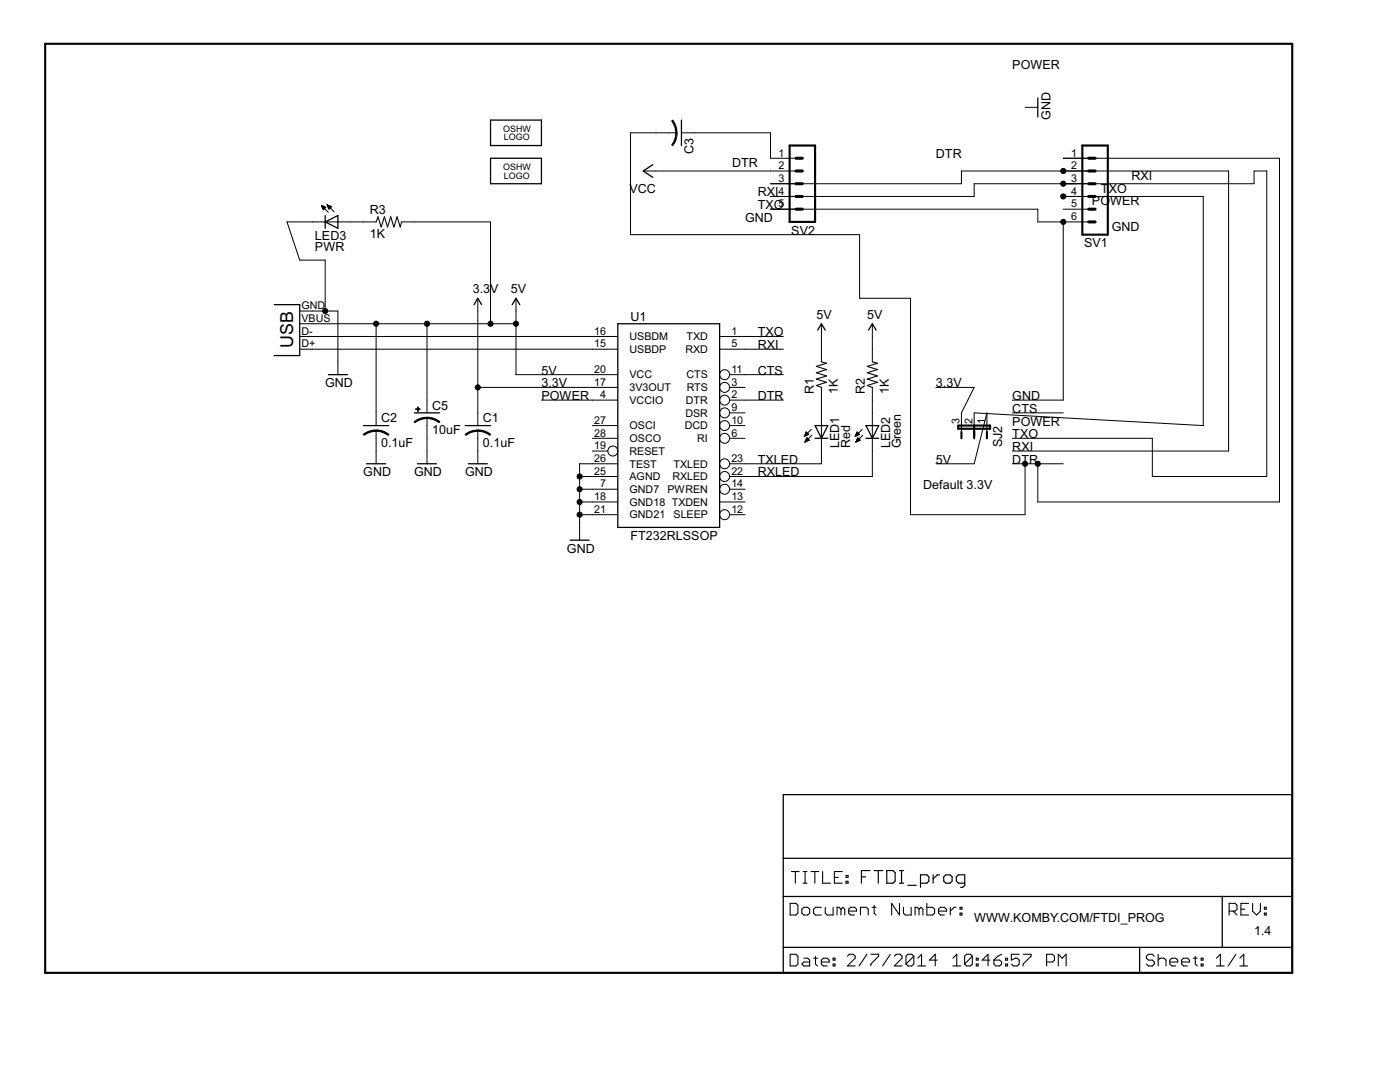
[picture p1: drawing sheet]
<svg xmlns="http://www.w3.org/2000/svg" width="279mm" height="216mm" viewBox="0 0 279 216" stroke-linecap="round" stroke-linejoin="round" font-family="sans-serif">
<path d="M9 8.7h248.9v185.4h-248.9zM157.6 29h5.1v15.3h-5.1zM216 29h5.1v17.8h-5.1zM191.2 84.9h6.4v.7h-6.4zM191.9 86.2v1.3M194.4 84.9v2.6M197 86.2v1.3" fill="none" stroke="#000" stroke-width=".42"/>
<g fill="none" stroke="#000" stroke-width=".25">
<path d="M207.1 19.5v3.8M97.9 24h10.2v5h-10.2zM97.9 31.6h10.2v5.1h-10.2zM130.3 32.9l-1.9 1.2 1.9 1.3M136 24v5M64.9 44.3l2.5-1.3v2.6zM64.9 43v2.6M54.7 60.8h5.1v10.2h-5.1M65.5 74.8h3.8M94.6 60.8l.8-1.3 .7 1.3M102.2 60.8l.8-1.3 .7 1.3M123.3 64.6h20.3v40.6h-20.3z"/>
<path d="M163.2 65.9l.7-1.3 .8 1.3M173.3 65.9l.8-1.3 .8 1.3M72.5 84.9h5.1M73.2 92.5h3.8M82.7 82.4h5M83.3 92.5h3.8M92.8 84.9h5.1M93.5 92.5h3.8M162.7 84.9h2.5l-1.3 2.6zM162.7 87.5h2.5M172.8 84.9h2.6l-1.3 2.6zM172.8 87.5h2.6"/>
<path d="M113.8 107.8h3.8M156.3 158.6h101.6v35.5h-101.6zM156.3 178.9h101.6M156.3 171.3h101.6M243.9 178.9v10.1M156.3 189h101.6M227.4 189v5.1"/>
</g>
<g fill="none" stroke="#000" stroke-width=".2">
<path d="M128.4 34.1h30.5M135 26.5h-9.2v20.3h45.8v12.7h10.1v43.2h22.9v-10.2M136 26.5h17.8v5.1h5.1M153.8 36.7h38.1v-2.6h53.3v55.9h-43.2M153.8 39.2h40.6v-2.5h55.9v-2.6h2.5v61h-22.8v-7.6h-28M204.6 21.4h2.5M212.2 31.6h43.2v68.6h-48.3v-7.7M212.2 39.2h27.9v45.7l-45.7-2.5v3.8M64.1 41l1.4 1.4M64.1 41l.9 .4-.5 .5zM64.2 41h.1M64.2 41.2h.4"/>
<path d="M64.3 41.3h.5M64.3 41.4h.7M64.4 41.5h.5M64.4 41.7h.3M64.5 41.8h.1M65.3 40.9l1.4 1.3M65.3 40.9l.9 .3-.5 .5zM65.3 40.9h.1M65.3 41h.4M65.4 41.2h.6M65.4 41.3h.7M65.5 41.4h.5"/>
<path d="M65.6 41.5h.3M65.6 41.7h.1M75.1 44.3h-17.8l2.5 7.6h5.1v10.2M80.1 44.3h17.8v20.3M95.4 59.5v25.4M103 59.5v15.3h20.3M153.8 41.7h53.3v2.6h10.2M212.2 44.3v35.5h-10.2M212.2 41.7h5.1M59.8 69.7h63.5M59.8 67.1h63.5M59.8 64.6h43.2"/>
<path d="M59.8 62.1h7.6v12.7M75.1 64.6v20.3M85.2 64.6v17.8M95.4 77.3h27.9M108.1 79.8h15.2M143.6 69.7h12.7M143.6 67.1h12.7M145.6 77.3h3.1M145.6 79.8h10.7M145.6 74.8h10.7M163.9 77.3v15.2h-18.3M163.9 64.6v7.6"/>
<path d="M174.1 77.3v17.8h-28.5M174.1 64.6v7.6M186.8 77.3h7.6l-2.5 5.1v3.8M75.1 85.9v6.6M85.2 83.4v9.1M95.4 85.9v6.6M115.7 97.6h7.6M115.7 95.1h7.6M118.2 90h3.1M118.2 84.9h5.1M118.2 87.5h5.1M123.3 92.5h-7.6v15.3"/>
<path d="M145.6 84.9h3.1M145.6 87.5h3.1M145.6 82.4h3.1M145.6 97.6h3.1M160.5 87h.2M160.6 86.9h.4M160.6 86.8h.6M160.6 88.2h.1M160.7 86.6h.6M160.7 88.1h.2M160.7 86.5h.5M160.7 88h.5"/>
<path d="M160.8 86.4h.3M160.8 87.8h.7M160.8 86.3h.2M160.8 87.7h.6M160.9 86.2l.5 .5-.9 .4zM160.9 87.6h.4M161 87.5h.2M161 87.4h.1M161.5 87.8l-.5-.5-.4 .9M161.5 87.8l-.9 .4M161.9 85.7l-1.4 1.4M162 86.8l-1.4 1.4"/>
<path d="M170.7 87h.1M170.8 86.9h.3M170.8 86.8h.6M170.8 88.2h.1M170.9 86.6h.6M170.9 88.1h.2M170.9 86.5h.5M170.9 88h.5M170.9 87.8h.8M171 86.4h.3M171 86.3h.1M171 87.7h.6"/>
<path d="M171 87.6h.4M171 86.2l.6 .5-.9 .4zM171.1 87.5h.2M171.2 87.4h.1M171.7 87.8l-.5-.5-.4 .9M171.7 87.8l-.9 .4M172.1 85.7l-1.4 1.4M172.2 86.8l-1.4 1.4M197 86.2v-3.8l-2.6 10.1h-7.6M202 82.4h10.2M202 92.5h10.2M115.7 100.2h7.6"/>
<path d="M115.7 102.7h7.6M143.6 100.2h5.1M145.6 102.7h3.1"/>
<circle cx="144.6" cy="74.8" r=".99"/>
<circle cx="144.6" cy="79.8" r=".99"/>
<circle cx="144.6" cy="77.3" r=".99"/>
<circle cx="122.3" cy="90" r=".99"/>
<circle cx="144.6" cy="92.5" r=".99"/>
<circle cx="144.6" cy="87.5" r=".99"/>
<circle cx="144.6" cy="97.6" r=".99"/>
<circle cx="144.6" cy="95.1" r=".99"/>
<circle cx="144.6" cy="82.4" r=".99"/>
<circle cx="144.6" cy="84.9" r=".99"/>
<circle cx="144.6" cy="102.7" r=".99"/>
</g>
<g fill="#000" stroke="#000" stroke-width=".2">
<path d="M134.9 26.5h.2v.3a3.9 3.9 0 0 1-.9 2.3l-.2-.2 .6-.9z" fill-rule="evenodd"/>
<path d="M134 24.1l.3-.1 .4 .7 .3 1 .1 .8h-.2l-.2-1z" fill-rule="evenodd"/>
<path d="M72.5 86.7l1.2-.7 1.4-.2v.3l-1.1 .1-1.3 .7z" fill-rule="evenodd"/>
<path d="M75.1 85.8h.2a3.9 3.9 0 0 1 2.3 .9l-.2 .2-1.3-.7-1-.2z" fill-rule="evenodd"/>
<path d="M82.7 84.1l1.2-.6 1.3-.2v.2l-1 .2-1.4 .6z" fill-rule="evenodd"/>
<path d="M85.2 83.2h.3a3.9 3.9 0 0 1 2.3 .9l-.2 .2-1.4-.6-1-.2z" fill-rule="evenodd"/>
<path d="M92.8 86.7l1.2-.7 1.4-.2v.3l-1.1 .1-1.3 .7z" fill-rule="evenodd"/>
<path d="M95.4 85.8h.3a3.9 3.9 0 0 1 2.2 .9l-.1 .2-1.4-.7-1-.2z" fill-rule="evenodd"/>
<circle cx="212.2" cy="34.1" r=".51"/>
<circle cx="212.2" cy="39.2" r=".51"/>
<circle cx="212.2" cy="36.7" r=".51"/>
<circle cx="212.2" cy="44.3" r=".51"/>
<circle cx="64.9" cy="62.1" r=".51"/>
<circle cx="75.1" cy="64.6" r=".51"/>
<circle cx="85.2" cy="64.6" r=".51"/>
<circle cx="95.4" cy="77.3" r=".51"/>
<circle cx="97.9" cy="64.6" r=".51"/>
<circle cx="103" cy="64.6" r=".51"/>
<circle cx="115.7" cy="97.6" r=".51"/>
<circle cx="115.7" cy="95.1" r=".51"/>
<circle cx="204.6" cy="92.5" r=".51"/>
<circle cx="207.1" cy="92.5" r=".51"/>
<circle cx="115.7" cy="100.2" r=".51"/>
<circle cx="115.7" cy="102.7" r=".51"/>
</g>
<path d="M83 81.6h.8v.1h-.8zM83.3 81.2h.2v.9h-.2z" fill="#000" stroke="#000" stroke-width=".2"/>
<g fill="none" stroke="#000" stroke-width=".21">
<path d="M75.1 44.3l.3-1 .7 2 .6-2 .6 2 .7-2 .6 2 .6-2 .7 2 .2-1M163.9 72.2l1.1 .3-2.1 .6 2.1 .6-2.1 .7 2.1 .6-2.1 .6 2.1 .7-2.1 .6 1 .4M174.1 72.2l1 .3-2 .6 2 .6-2 .7 2 .6-2 .6 2 .7-2 .6 1 .4M157.9 173.9h1.6M158.7 173.9v2.3M160.3 173.9h.8M160.3 176.2h.8M160.7 173.9v2.3M161.8 173.9h1.6M162.6 173.9v2.3M164.2 173.9v2.3h1.5M166.5 175.1h.8"/>
<path d="M168.1 173.9h-1.6v2.3h1.6M168.8 175.9h.4v.3h-.4zM168.8 174.7h.4v.4h-.4zM157.7 180.3h1.2l.3 .3v1.6l-.3 .4h-1.2zM157.7 190.4h1.2l.3 .4v1.6l-.3 .3h-1.2zM160 181.4l.4-.4h.8l.4 .4v.8l-.4 .4h-.8l-.4-.4zM160.4 191.2h.8l.4 .4v1.1h-1.2l-.4-.3 .4-.4h1.2M162.4 191.2h.8M162.8 190.8v1.6l.4 .3M163.9 192h1.6v-.4l-.4-.4h-.8l-.4 .4v.8l.4 .3h.8M163.9 181h-1.1l-.4 .4v.8l.4 .4h1.1M164.7 181v1.2l.4 .4h1.2v-1.6"/>
<path d="M166.3 192.4h.3v.3h-.3zM166.3 191.2h.3v.4h-.3zM167.8 181.4l-.4-.4h-.4v1.6M167.8 181.4v1.2M167.8 181.4l.4-.4 .4 .4v1.2M169.1 190.8l.4-.4h.8l.4 .4v.4l-1.6 1.5h1.6M169.4 181.8h1.5v-.4l-.4-.4h-.7l-.4 .4v.8l.4 .4h.7M171.7 182.6v-1.6h1.2l.4 .4v1.2M173 190.4l-1.6 2.3M173.8 190.4h1.5v.4l-1.5 1.6v.3M174.1 181h.7M174.5 180.6v1.6l.3 .4"/>
<path d="M177.7 190.4l-1.6 2.3M178.5 190.8l.4-.4h.7l.4 .4v.4l-1.5 1.5h1.5M179.5 180.3v2.3l-1.6-2.3v2.3M180.3 181v1.2l.4 .4h1.1v-1.6M182.4 190.8v1.6l-.4 .3h-.8l-.4-.3M182.4 190.8l-.4-.4h-.8l-.4 .4v1.6M182.4 190.8l-1.6 1.6M183.2 192.7h1.5M183.2 191.2l.7-.8v2.3M183.4 181.4l-.4-.4h-.4v1.6M183.4 181.4v1.2M183.4 181.4l.4-.4 .4 .4v1.2"/>
<path d="M185 180.3v2.3h1.1l.4-.4v-.8l-.4-.4h-1.1M187 191.6h-1.5l1.1-1.2v2.3M187.3 181.8h1.6v-.4l-.4-.4h-.8l-.4 .4v.8l.4 .4h.8M189.7 181v1.6M190.2 192.7h1.5M190.2 191.2l.7-.8v2.3M190.8 181h-.4l-.7 .8M191.6 182.2h.4v.4h-.4zM191.6 181h.4v.4h-.4zM194.1 190.8v1.6l-.4 .3h-.8l-.4-.3M194.1 190.8l-.4-.4h-.8l-.4 .4v1.6M194.1 190.8l-1.6 1.6"/>
<path d="M194.8 192.4h.4v.3h-.4zM194.8 191.2h.4v.4h-.4zM197.6 191.6h-1.6l1.2-1.2v2.3M198.4 191.6h1.1l.4 .4v.4l-.4 .3h-.8l-.3-.3zM199.9 190.4l-.8 .4-.7 .8M200.7 192.4h.4v.3h-.4zM200.7 191.2h.4v.4h-.4zM203.4 190.4h-1.6v1.2l.8-.4h.4l.4 .4v.8l-.4 .3h-.8l-.4-.3M204.2 190.4h1.6v.4l-1.6 1.6v.3M208.9 192h1.1l.4-.4v-.8l-.4-.4h-1.1v2.3M211.2 192.7v-2.3l.8 .8 .8-.8v2.3M230.4 190.8l-.4-.4h-.8l-.4 .4v.4l.4 .4h.8l.4 .4v.4l-.4 .3h-.8l-.4-.3"/>
<path d="M231.1 191.6l.4-.4h.8l.4 .4v1.1M231.1 190.4v2.3M233.5 192h1.5v-.4l-.3-.4h-.8l-.4 .4v.8l.4 .3h.8M235.8 192h1.6v-.4l-.4-.4h-.8l-.4 .4v.8l.4 .3h.8M238.1 191.2h.8M238.5 190.8v1.6l.4 .3M239.7 192.4h.4v.3h-.4zM239.7 191.2h.4v.4h-.4zM242.8 192.7h1.5M242.8 191.2l.7-.8v2.3M245.3 181.8h1.2l.4-.4v-.8l-.4-.3h-1.2v2.3M246.1 181.8l.8 .8"/>
<path d="M246.7 190.4l-1.6 2.3M247.4 192.7h1.6M247.4 191.2l.8-.8v2.3M247.6 181.4h.8M249.2 180.3h-1.6v2.3h1.6M250 180.3v1.5l.8 .8 .7-.8v-1.5M252.3 182.2h.4v.4h-.4zM252.3 181h.4v.4h-.4z"/>
</g>
<g fill="none" stroke="#000" stroke-width=".23">
<path d="M171.9 175h.9M173.6 173.7h-1.7v2.5M174.5 173.7h1.6M175.3 173.7v2.5M177 173.7h1.2l.4 .4v1.7l-.4 .4h-1.2zM179.5 173.7h.8M179.5 176.2h.8M179.9 173.7v2.5M181.2 176.7h1.7M183.7 176.2h1.3l.4-.4v-.8l-.4-.4h-1.3v2.5M186.2 174.6v1.6M187.5 174.6h-.4l-.9 .8"/>
<path d="M188.3 175l.5-.4h.8l.4 .4v.8l-.4 .4h-.8l-.5-.4zM192.5 176.2h-1.2l-.4-.4v-.8l.4-.4h1.2v2.1l-.4 .4h-.4"/>
</g>
<path d="M158.9 36.7h1.2M158.9 34.1h1.2M158.9 31.6h1.2M158.9 39.2h1.2M217.3 36.7h1.2M217.3 34.1h1.2M217.3 31.6h1.2M217.3 39.2h1.2M158.9 41.7h1.2M217.3 41.7h1.2M217.3 44.3h1.2" fill="none" stroke="#000" stroke-width=".61"/>
<text font-size="4" x="58.5" y="69.4" transform="rotate(-90 58.5 69.4)">USB</text>
<g font-size="2.8">
<text x="202" y="13.8">POWER</text>
<text x="209.6" y="24" transform="rotate(-90 209.6 24)">GND</text>
<text x="138.4" y="30.7" transform="rotate(-90 138.4 30.7)">C3</text>
<text x="146.1" y="33.4">DTR</text>
<text x="186.8" y="31.6">DTR</text>
<text x="225.8" y="35.9">RXI</text>
<text x="125.6" y="38.4">VCC</text>
<text x="151.2" y="41.7">TXO</text>
<text x="151.2" y="39.2">RXI</text>
<text x="217.9" y="41">PO</text>
<text x="219.7" y="38.4">T</text>
<text x="221.3" y="38.4">XO</text>
<text x="221.5" y="41">WER</text>
<text x="62.9" y="47.8">LED3</text>
<text x="73.8" y="47.6">1K</text>
<text x="73.8" y="42.8">R3</text>
<text x="148.7" y="44.3">GND</text>
<text x="157.9" y="46.8">SV2</text>
<text x="221.9" y="46.1">GND</text>
<text x="62.9" y="50">PWR</text>
<text x="216.3" y="49.4">SV1</text>
<text x="94.3" y="58.5">3.3V</text>
<text x="102" y="58.5">5V</text>
<text x="125.8" y="64.1">U1</text>
<text x="162.9" y="63.6">5V</text>
<text x="173.1" y="63.6">5V</text>
<text x="151.2" y="67.1">TXO</text>
<text x="151.2" y="69.7">RXI</text>
<text x="64.9" y="77.3">GND</text>
<text x="108.1" y="77.3">3.3V</text>
<text x="108.1" y="74.8">5V</text>
<text x="151.2" y="74.8">CTS</text>
<text x="186.8" y="77.3">3.3V</text>
<text x="86.2" y="81.7">C5</text>
<text x="108.1" y="79.8">POWER</text>
<text x="151.2" y="79.8">DTR</text>
<text x="162.4" y="78.6" transform="rotate(-90 162.4 78.6)">R1</text>
<text x="167.2" y="78.6" transform="rotate(-90 167.2 78.6)">1K</text>
<text x="172.6" y="78.6" transform="rotate(-90 172.6 78.6)">R2</text>
<text x="177.4" y="78.6" transform="rotate(-90 177.4 78.6)">1K</text>
<text x="202" y="79.8">GND</text>
<text x="202" y="82.4">CTS</text>
<text x="76.1" y="89.1">0.1uF</text>
<text x="76.1" y="84.3">C2</text>
<text x="86.2" y="86.6">10uF</text>
<text x="96.4" y="89.1">0.1uF</text>
<text x="96.4" y="84.3">C1</text>
<text x="167.5" y="89.5" transform="rotate(-90 167.5 89.5)">LED1</text>
<text x="169.7" y="89.5" transform="rotate(-90 169.7 89.5)">Red</text>
<text x="177.7" y="89.5" transform="rotate(-90 177.7 89.5)">LED2</text>
<text x="179.8" y="89.5" transform="rotate(-90 179.8 89.5)">Green</text>
<text x="200" y="89.2" transform="rotate(-90 200 89.2)">SJ2</text>
<text x="202" y="87.5">TXO</text>
<text x="202" y="90">RXI</text>
<text x="202" y="84.9">POWER</text>
<text x="72.5" y="95.1">GND</text>
<text x="82.7" y="95.1">GND</text>
<text x="92.8" y="95.1">GND</text>
<text x="151.2" y="92.5">TXLED</text>
<text x="151.2" y="95.1">RXLED</text>
<text x="186.8" y="92.5">5V</text>
<text x="202" y="92.5">DTR</text>
<text x="184.3" y="97.6">Default 3.3V</text>
<text x="125.8" y="107.8">FT232RLSSOP</text>
<text x="113.1" y="110.3">GND</text>
<text x="194.4" y="184">WWW.KOMBY.COM/FTDI_PROG</text>
<text x="250.3" y="186.5">1.4</text>
</g>
<g font-size="2.4">
<text x="155.3" y="31.2">1</text>
<text x="155.3" y="33.8">2</text>
<text x="213.7" y="31.2">1</text>
<text x="213.7" y="33.8">2</text>
<text x="155.3" y="36.3">3</text>
<text x="155.3" y="38.9">4</text>
<text x="155.3" y="41.4">5</text>
<text x="213.7" y="36.3">3</text>
<text x="213.7" y="38.9">4</text>
<text x="213.7" y="41.4">5</text>
<text x="213.7" y="43.9">6</text>
<text x="60.2" y="64.2">VBUS</text>
<text x="60.2" y="61.7">GND</text>
<text x="60.2" y="69.3">D+</text>
<text x="60.2" y="66.8">D-</text>
<text x="118.6" y="66.8">16</text>
<text x="118.6" y="69.3">15</text>
<text x="125.6" y="67.9">USBDM</text>
<text x="125.6" y="70.4">USBDP</text>
<text x="136.8" y="70.4">RXD</text>
<text x="137" y="67.9">TXD</text>
<text x="146" y="66.8">1</text>
<text x="146" y="69.3">5</text>
<text x="118.6" y="76.9">17</text>
<text x="118.6" y="74.4">20</text>
<text x="125.6" y="75.5">VCC</text>
<text x="137" y="75.5">CTS</text>
<text x="146" y="76.9">3</text>
<text x="146" y="74.4">11</text>
<text x="119.8" y="79.5">4</text>
<text x="125.6" y="78.1">3V3OUT</text>
<text x="125.6" y="80.6">VCCIO</text>
<text x="136.8" y="83.1">DSR</text>
<text x="136.9" y="80.6">DTR</text>
<text x="137" y="78.1">RTS</text>
<text x="146" y="82">9</text>
<text x="146" y="79.5">2</text>
<text x="118.6" y="89.6">19</text>
<text x="118.6" y="84.6">27</text>
<text x="118.6" y="87.1">28</text>
<text x="125.6" y="85.7">OSCI</text>
<text x="125.6" y="88.2">OSCO</text>
<text x="136.6" y="85.7">DCD</text>
<text x="139.1" y="88.2">RI</text>
<text x="146" y="84.6">10</text>
<text x="146" y="87.1">6</text>
<text x="191.5" y="84.6" transform="rotate(-90 191.5 84.6)">3</text>
<text x="194.1" y="84.6" transform="rotate(-90 194.1 84.6)">2</text>
<text x="196.6" y="84.6" transform="rotate(-90 196.6 84.6)">1</text>
<text x="118.6" y="94.7">25</text>
<text x="118.6" y="92.2">26</text>
<text x="125.6" y="90.8">RESET</text>
<text x="125.6" y="95.8">AGND</text>
<text x="125.6" y="93.3">TEST</text>
<text x="134.2" y="95.8">RXLED</text>
<text x="134.4" y="93.3">TXLED</text>
<text x="146" y="92.2">23</text>
<text x="146" y="94.7">22</text>
<text x="118.6" y="99.8">18</text>
<text x="119.8" y="97.3">7</text>
<text x="125.6" y="98.4">GND7 PWREN</text>
<text x="125.6" y="100.9">GND18 TXDEN</text>
<text x="146" y="97.3">14</text>
<text x="146" y="99.8">13</text>
<text x="118.6" y="102.3">21</text>
<text x="125.6" y="103.5">GND21 SLEEP</text>
<text x="146" y="102.3">12</text>
</g>
<g font-size="2">
<text x="100.4" y="26.3">OSHW</text>
<text x="100.6" y="28">LOGO</text>
<text x="100.4" y="33.9">OSHW</text>
<text x="100.6" y="35.7">LOGO</text>
</g>
</svg>
